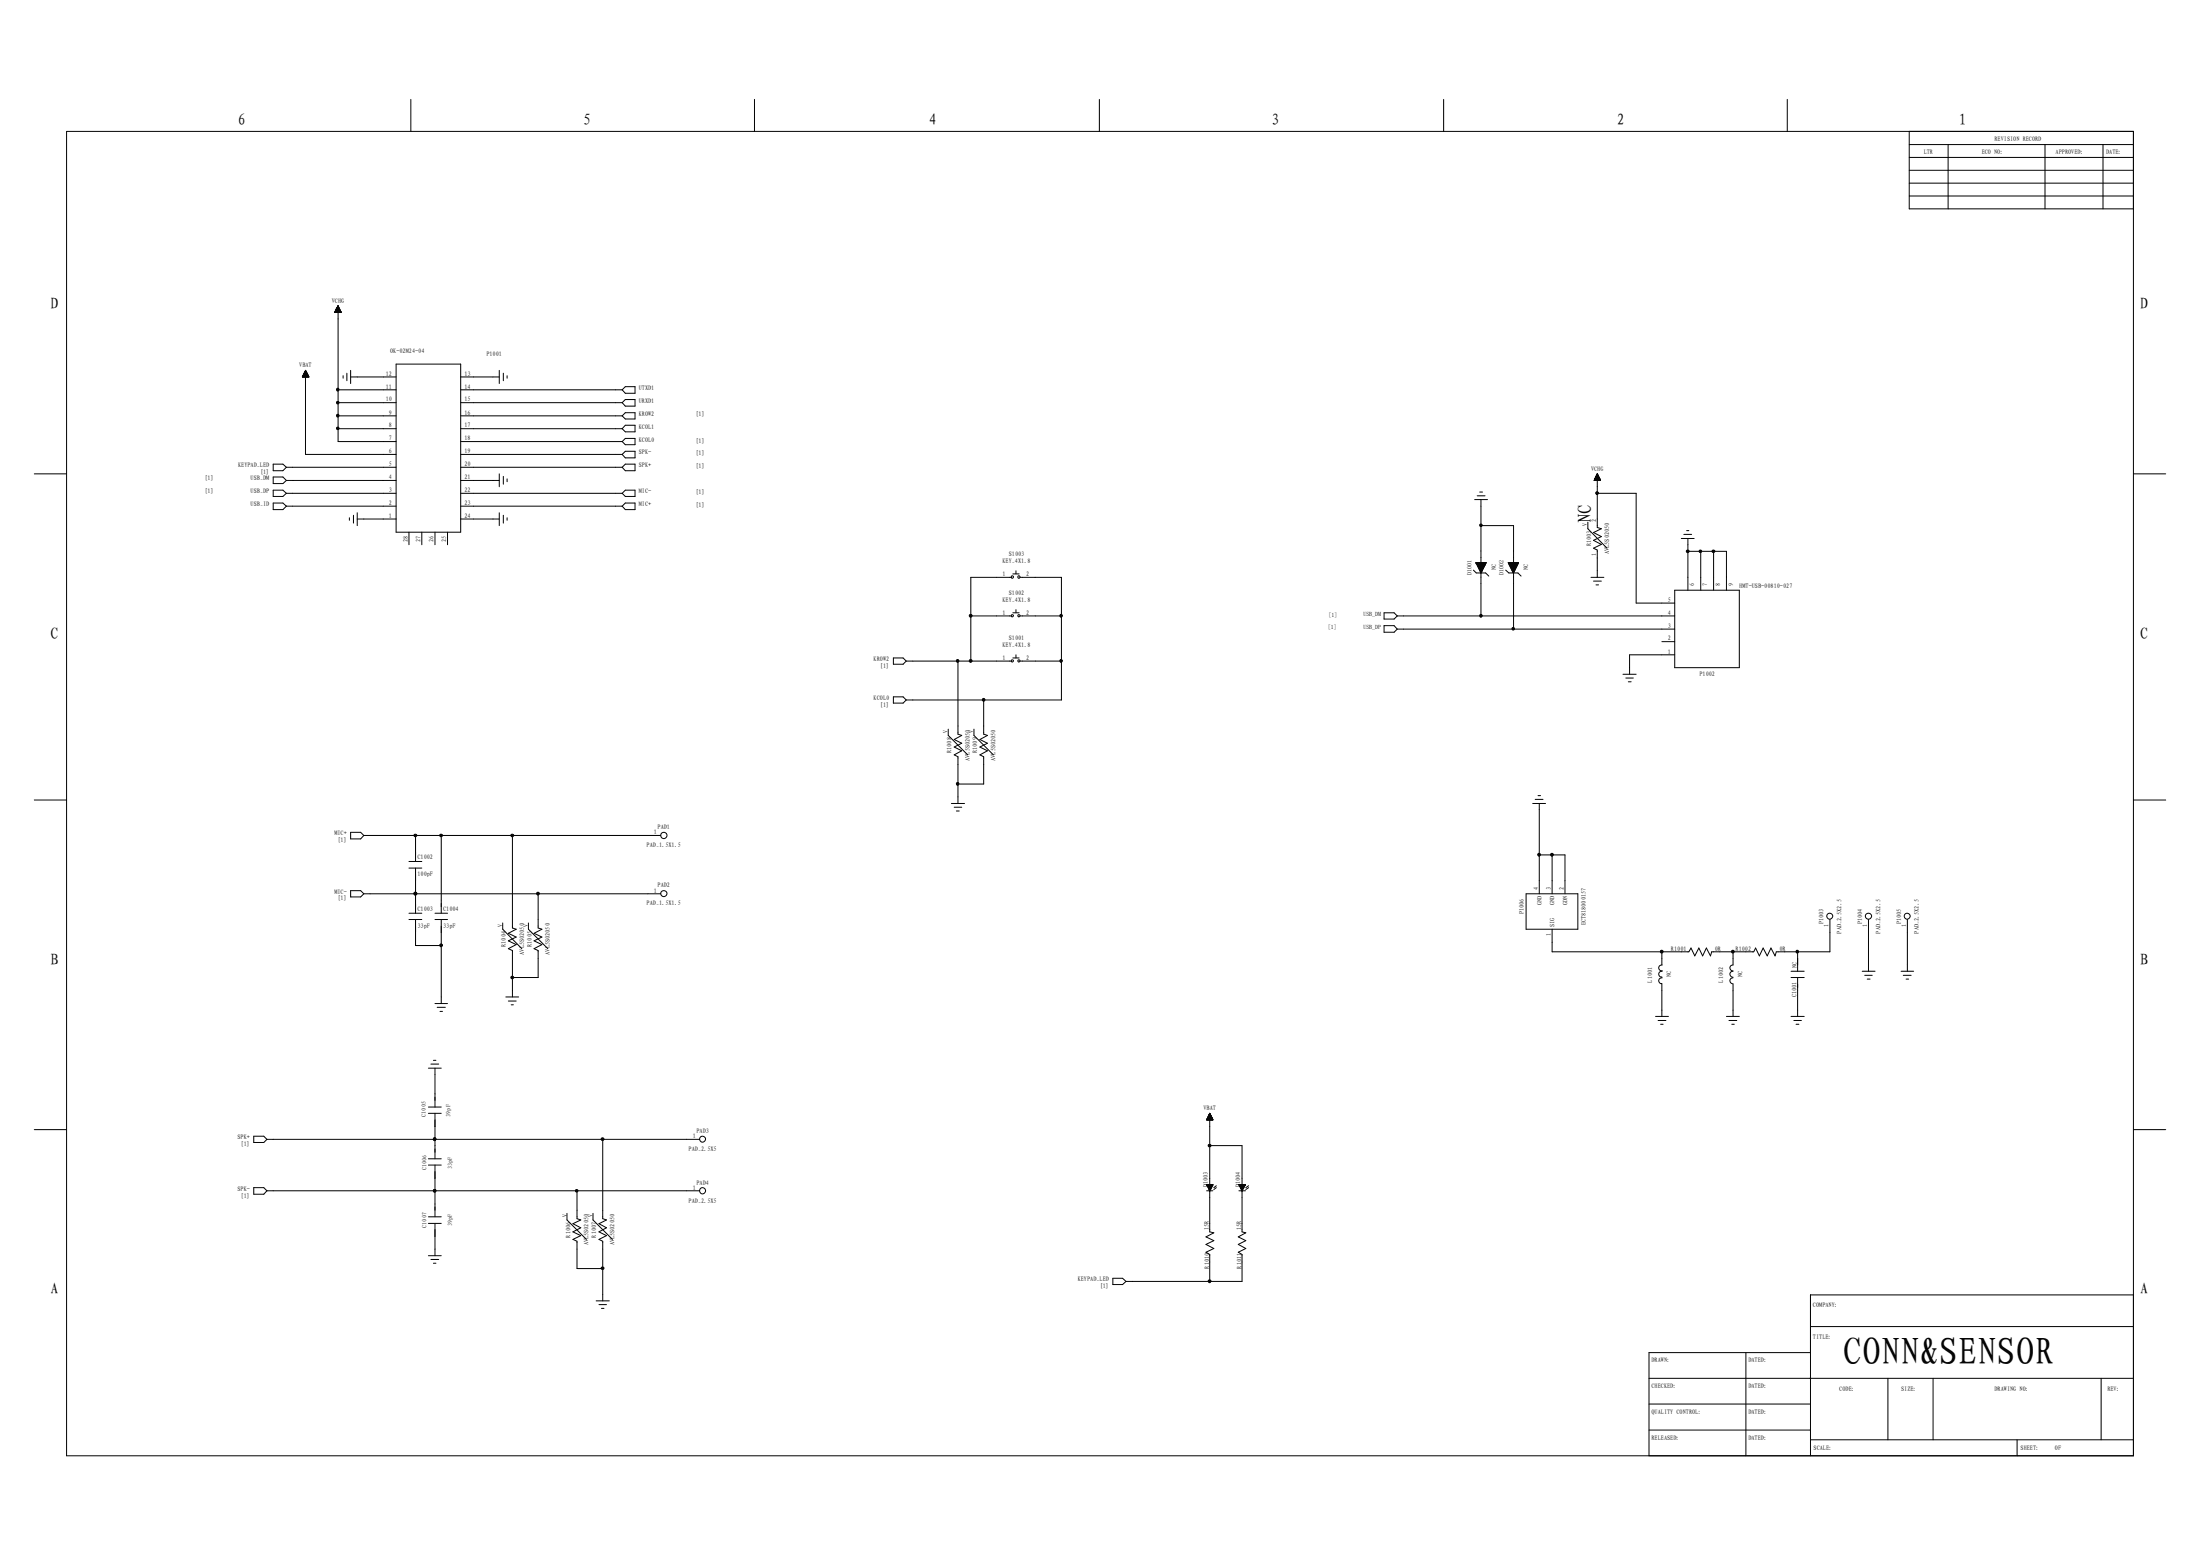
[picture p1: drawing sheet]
<svg xmlns="http://www.w3.org/2000/svg" width="297mm" height="210mm" viewBox="0 0 297 210" stroke-linecap="round" stroke-linejoin="round" font-family="sans-serif">
<g fill="none" stroke="#000" stroke-width=".14">
<path d="M9 17.7h279v178.8h-279zM55.5 13.4v4.3M101.9 13.4v4.3M148.4 13.4v4.3M194.9 13.4v4.3M241.3 13.4v4.3M257.8 17.7v10.5h30.2M257.8 19.5h30.2M263 19.5v8.7M276.1 19.5v8.7M283.9 19.5v8.7M257.8 26.5h30.2"/>
<path d="M257.8 24.7h30.2M257.8 23h30.2M257.8 21.3h30.2M40.9 50.8l.8 .1M40.9 50.8h.8M40.9 50.8v.1M40.9 50.8h.7M40.9 50.7h.7v.2M40.9 50.7v.2M41 50.7h.6M41 50.9v-.3h.6v.3M41 50.5h.5v.4"/>
<path d="M41 50.9v-.4h.5v.4M41 50.5h.5M41.1 50.4h.4M41.1 50.4h.4v.5M41.1 50.3v.6M41.1 50.3h.3M41.1 50.3h.3v.6M41.1 50.9v-.7h.3v.7M41.2 50.2v.7M41.2 50.2h.1v.7M41.2 50h.1M41.2 50l.5 .9h-.9z"/>
<path d="M41.2 50v11.3h12.3M41.2 50.1l.1 .8M41.3 50.1h-.1v.8M45.3 42h.7v.2M45.3 42h.6M45.3 42.2v-.3h.6v.3M45.3 41.9h.6v.3M45.4 41.8h.5v.4M45.4 41.7h.5M45.4 41.7v.5M45.4 41.7h.4v.5M45.5 57.7h.2v.2h-.2z"/>
<path d="M45.5 56h.2v.2l-.1 .1-.1-.1zM45.5 54.2h.2v.3h-.2zM45.5 52.5h.2v.2l-.1 .1-.1-.1zM45.5 41.6h.3v.6M45.5 41.5v.7M45.5 41.5h.2M45.5 42.2v-.7h.2v.7M45.6 41.4h.1v.8M45.6 41.4h.1M45.6 41.3v.9M45.6 41.3h.1M45.6 52.6h7.9"/>
<path d="M45.6 54.4h7.9M45.6 56.1h7.9M45.6 57.9h7.9M45.6 41.3v18.3h7.9M45.6 41.3l-.4 .9M45.6 41.3l.5 .9h-.9M45.8 41.6h-.4v.6M45.9 41.8h-.5v.4M45.9 42h-.6v.2M46 42.1l-.8 .1M46.3 50.7v.4M46.8 50.4v1"/>
<path d="M47.3 50.9h6.2M47.3 50v1.8M53.5 49.1h8.7v22.7h-8.7zM62.2 50.9h5.2M62.2 52.6h21.8M62.2 54.4h21.8M62.2 56.1h21.8M62.2 57.9h21.8M62.2 59.6h21.8M67.4 50v1.8M68 50.4v1M68.5 50.7v.4"/>
<path d="M84 52.6l.4-.4h1.3v.9h-1.3zM84 54.4l.4-.5h1.3v.9h-1.3zM84 56.1l.4-.4h1.3v.9h-1.3zM84 59.6l.4-.4h1.3v.8h-1.3zM84.4 57.4h1.3v.9h-1.3l-.4-.4zM4.6 64h4.4M36.9 64.4h1.3l.5 .5-.5 .4h-1.3zM36.9 62.7h1.3l.5 .4-.5 .4h-1.3zM36.9 66.2h1.3l.5 .4-.5 .4h-1.3zM36.9 67.9h1.3l.5 .4-.5 .5h-1.3zM38.7 63.1h14.8M38.7 64.9h14.8"/>
<path d="M38.7 66.6h14.8M38.7 68.3h14.8M47.2 69.9v.3M47.7 69.6v1M48.2 70.1h5.3M48.2 69.2v1.8M55.2 71.8v1.7M57 71.8v1.7M58.7 71.8v1.7M60.4 71.8v1.7M62.2 61.3h21.8M62.2 63.1h21.8"/>
<path d="M62.2 64.9h5.2M62.2 66.6h21.8M62.2 68.3h21.8M62.2 70.1h5.2M67.4 64v1.7M67.4 69.2v1.8M68 64.3v1.1M68 69.6v1M68.5 64.6v.4M68.5 69.9v.3M84 61.3l.4-.4h1.3v.9h-1.3zM84 63.1l.4-.4h1.3v.8h-1.3z"/>
<path d="M84.4 66.2h1.3v.8h-1.3l-.4-.4zM84.4 67.9h1.3v.9h-1.3l-.4-.5zM136.6 77.8h.2v.2h-.2zM136.6 77.9h-5.5v11.3M136.8 77.5h.8M137.2 77v.5M137.5 77.8h.2v.2h-.2zM137.8 77.9h5.5v16.6h-20.9M198.9 77l.4 .3h1.3l.4 .5M199.1 67.4h1.7M199.3 75.9h.1M199.3 75.9h1.4l-.7 1.4"/>
<path d="M199.3 75.9l.7 1.4M199.3 76h1.4M199.3 76.1h1.3M199.4 75.9v.3h1.1M199.4 76.3h1.1M199.4 66.9h1.1M199.5 75.9v.6h.9M199.6 76.6h.7M199.7 75.9v.8h.6M199.7 76.8h.5M199.8 75.9v1.1h.4M199.8 66.4h.4"/>
<path d="M199.8 70.8h.3v.2h-.3zM199.8 77.1h.3M199.9 75.9v1.3h.2M200 67.4v8.5M200 77.3v5.8M200 71h4.4v4.9M200 75.9v1.4M200.1 75.9v1.1M200.3 75.9v.9M200.4 75.9v.6M200.5 75.9v.4M200.6 75.9v.2"/>
<path d="M203.3 77l.4 .3h1.2l.5 .5M203.6 75.9h1.4l-.6 1.4zM203.6 76h1.4M203.7 75.9v.2M203.7 76.1h1.2M203.8 76.2h1.1M203.8 75.9v.4M203.8 76.3h1.1M203.9 76.5h.9M203.9 75.9v.6M204 76.6h.7M204 75.9v.9"/>
<path d="M204.1 76.8h.5M204.1 75.9v1.1M204.2 77.1h.3M204.3 75.9v1.4M204.4 77.3v7.6M204.4 75.9v1.3h-.2M204.5 75.9v1.1h-.4M204.7 75.9v.8h-.7M204.8 75.9v.6M204.9 75.9v.3M205 75.9v.1M214.4 70.5v.9l2.6 2.6"/>
<path d="M214.8 77.9h1.7M215.2 78.4h1M215.3 64.8l.8 .1M215.3 64.8h.8M215.3 64.9v-.3h.7v.3M215.4 64.6h.6M215.4 64.5h.6v.4M215.4 64.5h.5v.4M215.4 64.4v.5M215.4 64.4h.5v.5M215.4 64.4h.5M215.5 64.3h.3"/>
<path d="M215.5 64.3v.6M215.5 79h.3M215.5 66.4h.3v.3l-.2 .1-.1-.1zM215.5 64.3h.3v.6M215.6 64.2h.2v.7M215.6 64.1h.1M215.6 64.9v-.8h.1v.8M215.7 64h.1M215.7 64v7.2l.5 .2-1 .5 1 .5-1 .5 1 .6-1 .5 .5 .3v3.6M215.7 66.6h5.2v14.8h5.2M215.7 64l-.5 .9h.9M215.7 64l.4 .9"/>
<path d="M215.7 64v.9M215.8 64.2h-.3v.7M215.9 64.3h-.5v.6M216 64.6h-.6v.3M216 64.7h-.7v.2M226.1 79.7h8.7v10.4h-8.7zM227 72.7h1.7M227.3 72.1h1.1M227.7 71.6h.3M227.7 74.3h.3v.2h-.3zM227.9 74.4h5.2v5.3M227.9 72.7v7"/>
<path d="M229.5 74.3h.2v.2h-.2zM229.6 74.4v5.3M231.2 74.3h.3v.2h-.3zM231.4 74.4v5.3M288 64h4.4M120.6 88.8h1.3l.5 .4-.5 .5h-1.3zM120.6 94.1h1.3l.5 .4-.5 .4h-1.3zM122.4 89.2h14.2M128 98.4v.9l2.7 2.6M129.2 89.1h.2v.2l-.1 .1-.1-.1zM129.3 89.2v9.9l.6 .2-1.1 .5 1.1 .5-1.1 .5 1.1 .5-1.1 .6 .5 .2v6.4M130.9 89.1h.3v.2l-.2 .1-.1-.1z"/>
<path d="M130.9 83h.3v.2l-.2 .1-.1-.1zM131.1 83.1h.1M131.1 83.1h5.5M131.5 98.4v.9l2.6 2.6M132.7 94.3h.2v.3l-.1 .1-.1-.1zM132.8 94.5v4.6l.5 .2-1 .5 1 .5-1 .5 1 .5-1 .6 .5 .2v3.7h-3.5M136.6 89.1h.2v.2h-.2zM136.6 83h.2v.2h-.2zM136.8 88.8h.8M136.8 82.7h.8M137.2 82.3v.4M137.2 88.4v.4"/>
<path d="M137.5 89.1h.2v.2h-.2zM137.5 83h.2v.2h-.2zM137.8 89.2h5.5M137.8 83.1h5.5M143.1 89.1h.3v.2l-.1 .1-.2-.1zM143.1 83h.3v.2l-.1 .1-.2-.1zM186.9 82.7h1.3l.5 .4-.5 .5h-1.3zM186.9 84.5h1.3l.5 .4-.5 .4h-1.3zM188.7 83.1h37.4M188.7 84.9h37.4M199.8 83h.3v.2l-.1 .1-.2-.1zM204.2 84.7h.2v.3h-.2z"/>
<path d="M219.1 91h1.8M219.5 91.5h1M219.9 92h.3M224.4 86.6h1.7M226.1 88.4h-6.1v2.6M4.6 108h4.4M47.3 112.4h1.4l.4 .4-.4 .4h-1.4zM49.1 112.8h40.1M55.2 116.3h1.8M55.2 117.2h1.8M55.9 112.6h.3v.3h-.3zM56.1 112.8v3.5"/>
<path d="M56.1 117.2v6.1M59.4 112.6h.3v.3h-.3zM59.6 112.8v10.5M69 112.6h.3v.3h-.3zM69.2 112.8v12.5l.5 .1-1.1 .6 1.1 .5-1.1 .5 1.1 .5-1.1 .6 .6 .2v6.3M128.5 108.5h1.7M128.8 109h1.1M129.1 109.5h.4M129.2 105.7h.2v.2l-.1 .1-.1-.1zM206.9 108.5h1.8M207.3 107.9h1M207.7 107.4h.3"/>
<path d="M207.7 115.2h.2v.3l-.1 .1-.1-.1zM207.8 108.5v12.1M207.8 115.4h3.5v5.2M209.4 115.2h.3v.3l-.2 .1-.1-.1zM209.6 115.4v5.2M288 108h4.4M47.3 120.2h1.4l.4 .4-.4 .5h-1.4zM49.1 120.6h40.1M55.2 123.3h1.8M55.2 124.1h1.8M55.9 120.5h.3v.2l-.1 .1-.2-.1zM56.1 120.6h.1"/>
<path d="M56.1 124.1v3.5h3.5M58.7 123.3h1.7M58.7 124.1h1.7M58.7 135.5h1.7M59 136h1.1M59.4 136.5h.3M59.4 127.5h.3v.2l-.2 .1-.1-.1zM59.6 124.1v11.4M67.9 124.6v.8l2.6 2.7M68.3 134.6h1.7M68.6 135.1h1.1M69 135.6h.3"/>
<path d="M69 131.8h.3v.3h-.3zM71.3 124.6v.8l2.7 2.7M72.5 120.5h.3v.2l-.2 .1-.1-.1zM72.7 120.6v4.7l.5 .1-1.1 .6 1.1 .5-1.1 .5 1.1 .5-1.1 .6 .6 .2v3.7h-3.5M206.1 120.6h6.9v4.8h-6.9zM223.5 137.2h1.8M223.9 137.8h1M224.2 138.3h.3M224.2 128.3h.3v.3l-.2 .1-.1-.1zM224.4 128.5v1.8M224.4 132.8v4.4M224.4 132a.4 .4 0 0 0-.4 .4 .4 .4 0 0 0 .4 .4"/>
<path d="M224.4 131.1a.4 .4 0 0 0-.4 .4 .4 .4 0 0 0 .4 .4M224.4 130.3a.4 .4 0 0 0-.4 .3 .4 .4 0 0 0 .4 .5v-.1M233.1 137.2h1.7M233.4 137.8h1.1M233.8 138.3h.4M233.8 128.3h.3v.3l-.2 .1-.1-.1zM234 132h-.2a.4 .4 0 0 0-.2 .5 .4 .4 0 0 0 .4 .3M234 131.1l-.2 .1a.4 .4 0 0 0-.2 .4 .4 .4 0 0 0 .4 .3M234 128.5v1.8h-.2a.4 .4 0 0 0-.2 .5 .4 .4 0 0 0 .4 .3M234 132.8v4.4M241.8 132h1.8M241.8 131.1h1.8"/>
<path d="M241.8 137.2h1.8M242.2 137.8h1M242.5 138.3h.4M242.5 128.3h.3v.3l-.1 .1-.2-.1zM242.7 128.5v2.6M242.7 132v5.2M247.1 124.1v4.4h-7.3l-.1 .5-.6-1-.5 1-.5-1-.6 1-.5-1-.2 .5h-5.7l-.2 .5-.5-1-.5 1-.5-1-.6 1-.5-1-.3 .5h-18.4v-3.1M251.4 131.1h1.8M251.8 131.7h1M252.1 132.2h.4M252.3 124.1v7M256.7 131.1h1.7"/>
<path d="M257 131.7h1M257.4 132.2h.3M257.5 124.1v7M4.6 152.5h4.4M34.3 153.4h1.3l.4 .4-.4 .4h-1.3zM36 153.8h58.5M57.8 149.4h1.8M57.8 150.3h1.8M57.8 156.4h1.8M57.8 157.3h1.8M57.8 144.2h1.8M58.2 143.6h1"/>
<path d="M58.5 143.1h.4M58.6 153.6h.2v.3l-.1 .1-.1-.1zM58.7 153.8h.1M58.7 144.2v5.2M58.7 150.3v6.1M58.7 157.3v7M81.2 153.6h.3v.3l-.2 .1-.1-.1zM81.4 153.8v10.7l.5 .2-1 .5 1 .5-1 .6 1 .5-1 .5 .5 .3v8M162.9 159.9h.1M162.9 159.9h.9M162.9 159.9l.4 .8M163 160h.8"/>
<path d="M163 151.1l.8 .1M163 151.1h.8M163 151v.2M163 159.9v.2M163 151h.7v.2M163 151h.7M163 151.2v-.3h.7v.3M163.1 159.9v.3h.5v-.3M163.1 151.2v-.4h.5v.4M163.1 150.8h.5v.4M163.1 150.7h.5M163.1 150.7h.4v.5"/>
<path d="M163.1 150.7v.5M163.2 159.9v.5h.3v-.5M163.2 150.6v.6M163.2 150.7h.3M163.2 154.5h.2v.3h-.2zM163.2 151.2v-.7h.3v.7M163.2 150.6h.3v.6M163.2 150.6h.3M163.3 150.4v.8M163.3 159.9v.7M163.3 150.5h.2M163.3 150.4h.1"/>
<path d="M163.3 150.3h.1M163.3 150.3v16l.6 .1-1.1 .6 1.1 .5-1.1 .5 1.1 .5-1.1 .5 .5 .3v3.7M163.3 154.6h4.4v11.7l.5 .1-1 .6 1 .5-1 .5 1 .5-1 .5 .5 .3v3.7h-15.7M163.3 150.3l-.4 .9h.9M163.3 150.3l.5 .9M163.3 150.4l.1 .8M163.4 150.5v.7M163.5 159.9v.7h-.2M163.7 151h-.7v.2M163.7 159.9v.2h-.7M163.8 159.9h.1M163.8 159.9l-.5 .8"/>
<path d="M167.3 159.9h.1M167.3 159.9h.9M167.3 159.9l.4 .8M167.3 160h.8M167.4 159.9v.2M167.4 159.9v.3h.6v-.3M167.5 159.9v.5h.4v-.5M167.6 159.9v.7M167.8 159.9v.7h-.2M168.1 159.9v.2h-.7M168.2 159.9h.1M168.2 159.9l-.5 .8"/>
<path d="M288 152.5h4.4M34.3 160.3h1.3l.4 .4-.4 .5h-1.3zM36 160.7h58.5M57.8 164.3h1.8M57.8 165.1h1.8M57.8 169.5h1.8M58.2 170h1M58.5 170.5h.4M58.6 160.6h.2v.3h-.2zM58.7 160.7h.1M58.7 165.1v4.4M76.6 163.8v.9l2.6 2.6"/>
<path d="M77.7 160.6h.3v.3h-.3zM77.9 160.7v3.8l.5 .2-1 .5 1 .5-1 .6 1 .5-1 .5 .5 .3v3.6h3.5M80.1 163.8v.9l2.6 2.6M80.5 175.6h1.8M80.9 176.1h1M81.2 176.6h.3M81.2 171.1h.3v.2h-.3zM150.3 172.6h1.3l.4 .4-.4 .4h-1.3zM162.9 160.7h.9M163 160.1h.7M163.1 160.3h.5M163.2 172.8h.2v.3h-.1h-.1z"/>
<path d="M163.2 160.5h.3M163.3 160.7h.1M164.2 160.1l-.3 .2M164.2 160.3l-.3 .3M167.3 160.7h.9M167.4 160.1h.6M167.5 160.3h.5M167.6 160.5h.2M167.7 160.7h.1M168.6 160.1l-.4 .2M168.6 160.3l-.4 .3M244.4 179.1h43.6"/>
<path d="M288 174.8h-43.6v21.7M222.6 193h21.8M222.6 186.1h65.4M222.6 189.5h21.8M235.7 182.6v13.9M244.4 182.6h-21.8v13.9M244.4 194.4h43.6M254.9 186.1v8.3M261 186.1v8.3M272.3 194.4v2.1M283.7 186.1v8.3"/>
<circle cx="89.6" cy="112.8" r=".43"/>
<circle cx="89.6" cy="120.6" r=".42"/>
<circle cx="247" cy="123.7" r=".4"/>
<circle cx="252.3" cy="123.7" r=".42"/>
<circle cx="257.5" cy="123.7" r=".4"/>
<circle cx="94.9" cy="153.8" r=".4"/>
<circle cx="94.8" cy="160.7" r=".42"/>
</g>
<g fill="#000">
<path d="M45.5 57.7h.2v.2h-.2z" fill-rule="evenodd"/>
<path d="M45.5 56h.2v.2l-.1 .1-.1-.1z" fill-rule="evenodd"/>
<path d="M45.5 54.2h.2v.3h-.2z" fill-rule="evenodd"/>
<path d="M45.5 52.5h.2v.2l-.1 .1-.1-.1z" fill-rule="evenodd"/>
<path d="M199.8 70.8h.3v.2h-.3z" fill-rule="evenodd"/>
<path d="M215.5 66.4h.3v.3l-.2 .1-.1-.1z" fill-rule="evenodd"/>
<path d="M227.7 74.3h.3v.2h-.3z" fill-rule="evenodd"/>
<path d="M229.5 74.3h.2v.2h-.2z" fill-rule="evenodd"/>
<path d="M231.2 74.3h.3v.2h-.3z" fill-rule="evenodd"/>
<path d="M129.2 89.1h.2v.2l-.1 .1-.1-.1z" fill-rule="evenodd"/>
<path d="M130.9 89.1h.3v.2l-.2 .1-.1-.1z" fill-rule="evenodd"/>
<path d="M130.9 83h.3v.2l-.2 .1-.1-.1z" fill-rule="evenodd"/>
<path d="M132.7 94.3h.2v.3l-.1 .1-.1-.1z" fill-rule="evenodd"/>
<path d="M143.1 89.1h.3v.2l-.1 .1-.2-.1z" fill-rule="evenodd"/>
<path d="M143.1 83h.3v.2l-.1 .1-.2-.1z" fill-rule="evenodd"/>
<path d="M199.8 83h.3v.2l-.1 .1-.2-.1z" fill-rule="evenodd"/>
<path d="M204.2 84.7h.2v.3h-.2z" fill-rule="evenodd"/>
<path d="M55.9 112.6h.3v.3h-.3z" fill-rule="evenodd"/>
<path d="M59.4 112.6h.3v.3h-.3z" fill-rule="evenodd"/>
<path d="M69 112.6h.3v.3h-.3z" fill-rule="evenodd"/>
<path d="M129.2 105.7h.2v.2l-.1 .1-.1-.1z" fill-rule="evenodd"/>
<path d="M207.7 115.2h.2v.3l-.1 .1-.1-.1z" fill-rule="evenodd"/>
<path d="M209.4 115.2h.3v.3l-.2 .1-.1-.1z" fill-rule="evenodd"/>
<path d="M55.9 120.5h.3v.2l-.1 .1-.2-.1z" fill-rule="evenodd"/>
<path d="M55.9 120.5h.3v.2l-.1 .1-.2-.1z" fill-rule="evenodd"/>
<path d="M59.4 127.5h.3v.2l-.2 .1-.1-.1z" fill-rule="evenodd"/>
<path d="M69 131.8h.3v.3h-.3z" fill-rule="evenodd"/>
<path d="M72.5 120.5h.3v.2l-.2 .1-.1-.1z" fill-rule="evenodd"/>
<path d="M224.2 128.3h.3v.3l-.2 .1-.1-.1z" fill-rule="evenodd"/>
<path d="M233.8 128.3h.3v.3l-.2 .1-.1-.1z" fill-rule="evenodd"/>
<path d="M242.5 128.3h.3v.3l-.1 .1-.2-.1z" fill-rule="evenodd"/>
<path d="M58.6 153.6h.2v.3l-.1 .1-.1-.1z" fill-rule="evenodd"/>
<path d="M58.6 153.6h.2v.3l-.1 .1-.1-.1z" fill-rule="evenodd"/>
<path d="M81.2 153.6h.3v.3l-.2 .1-.1-.1z" fill-rule="evenodd"/>
<path d="M163.2 154.5h.2v.3h-.2z" fill-rule="evenodd"/>
<path d="M58.6 160.6h.2v.3h-.2z" fill-rule="evenodd"/>
<path d="M58.6 160.6h.2v.3h-.2z" fill-rule="evenodd"/>
<path d="M77.7 160.6h.3v.3h-.3z" fill-rule="evenodd"/>
<path d="M81.2 171.1h.3v.2h-.3z" fill-rule="evenodd"/>
<path d="M163.2 172.8h.2v.3h-.1h-.1z" fill-rule="evenodd"/>
</g>
<text font-size="5.2" x="248.8" y="184.3">CONN&amp;SENSOR</text>
<text font-size="2.6" x="214.9" y="70.6" transform="rotate(-90 214.9 70.6)">NC</text>
<g font-size="2.2">
<text x="32.1" y="16.9">6</text>
<text x="78.8" y="16.9">5</text>
<text x="125.4" y="16.9">4</text>
<text x="171.6" y="16.9">3</text>
<text x="218.3" y="16.9">2</text>
<text x="264.5" y="16.9">1</text>
<text x="6.8" y="41.7">D</text>
<text x="288.9" y="41.7">D</text>
<text x="6.8" y="86.2">C</text>
<text x="288.9" y="86.2">C</text>
<text x="6.8" y="130.3">B</text>
<text x="288.9" y="130.3">B</text>
<text x="6.8" y="174.7">A</text>
<text x="288.9" y="174.7">A</text>
</g>
<g font-size=".8">
<text x="259.7" y="20.8">LTR</text>
<text x="267.6" y="20.8">ECO NO:</text>
<text x="269.3" y="19">REVISION RECORD</text>
<text x="277.6" y="20.8">APPROVED:</text>
<text x="284.4" y="20.8">DATE:</text>
<text x="44.8" y="40.9">VCHG</text>
<text x="52.7" y="47.7">OK-02M24-04</text>
<text x="40.4" y="49.6">VBAT</text>
<text x="52.1" y="50.7">12</text>
<text x="52.1" y="52.5">11</text>
<text x="62.7" y="50.7">13</text>
<text x="62.7" y="52.5">14</text>
<text x="65.7" y="48">P1001</text>
<text x="86.2" y="52.6">UTXD1</text>
<text x="52.1" y="54.2">10</text>
<text x="52.5" y="56">9</text>
<text x="52.5" y="57.7">8</text>
<text x="52.5" y="59.4">7</text>
<text x="62.7" y="54.2">15</text>
<text x="62.7" y="56">16</text>
<text x="62.7" y="57.7">17</text>
<text x="62.7" y="59.4">18</text>
<text x="86.2" y="59.6">KCOL0</text>
<text x="86.2" y="57.9">KCOL1</text>
<text x="86.2" y="56.1">KROW2</text>
<text x="86.2" y="54.4">URXD1</text>
<text x="93.9" y="59.7">[1]</text>
<text x="93.9" y="56.2">[1]</text>
<text x="27.6" y="64.9">[1]</text>
<text x="32.1" y="63.1">KEYPAD_LED</text>
<text x="33.8" y="64.9">USB_DM</text>
<text x="35.1" y="64">[1]</text>
<text x="52.5" y="61.2">6</text>
<text x="52.5" y="62.9">5</text>
<text x="52.5" y="64.6">4</text>
<text x="62.7" y="61.2">19</text>
<text x="62.7" y="62.9">20</text>
<text x="62.7" y="64.6">21</text>
<text x="86.2" y="63.1">SPK+</text>
<text x="86.2" y="61.3">SPK-</text>
<text x="93.9" y="63.2">[1]</text>
<text x="93.9" y="61.5">[1]</text>
<text x="214.8" y="63.5">VCHG</text>
<text x="27.6" y="66.6">[1]</text>
<text x="33.8" y="68.3">USB_ID</text>
<text x="33.8" y="66.6">USB_DP</text>
<text x="52.5" y="66.4">3</text>
<text x="52.5" y="68.2">2</text>
<text x="52.5" y="69.9">1</text>
<text x="62.7" y="66.4">22</text>
<text x="62.7" y="68.2">23</text>
<text x="62.7" y="69.9">24</text>
<text x="86.2" y="68.3">MIC+</text>
<text x="86.2" y="66.6">MIC-</text>
<text x="93.9" y="68.4">[1]</text>
<text x="93.9" y="66.7">[1]</text>
<text x="214.3" y="71" transform="rotate(-90 214.3 71)">V</text>
<text x="215.5" y="70.5" transform="rotate(-90 215.5 70.5)">2</text>
<text x="55" y="73.2" transform="rotate(-90 55 73.2)">28</text>
<text x="56.8" y="73.2" transform="rotate(-90 56.8 73.2)">27</text>
<text x="58.5" y="73.2" transform="rotate(-90 58.5 73.2)">26</text>
<text x="60.3" y="73.2" transform="rotate(-90 60.3 73.2)">25</text>
<text x="135.4" y="77.7">1</text>
<text x="135.4" y="75.9">KEY_4X1.8</text>
<text x="136.2" y="75.1">S1003</text>
<text x="138.6" y="77.7">2</text>
<text x="198.7" y="77.6" transform="rotate(-90 198.7 77.6)">D1001</text>
<text x="202" y="77" transform="rotate(-90 202 77)">NC</text>
<text x="203" y="77.6" transform="rotate(-90 203 77.6)">D1002</text>
<text x="206.3" y="77" transform="rotate(-90 206.3 77)">NC</text>
<text x="214.8" y="73.7" transform="rotate(-90 214.8 73.7)">R1003</text>
<text x="215.5" y="75" transform="rotate(-90 215.5 75)">1</text>
<text x="217.3" y="74.8" transform="rotate(-90 217.3 74.8)">AVL5S02050</text>
<text x="135.4" y="83">1</text>
<text x="135.4" y="81.2">KEY_4X1.8</text>
<text x="136.2" y="80.3">S1002</text>
<text x="138.6" y="83">2</text>
<text x="179.4" y="83.2">[1]</text>
<text x="184.1" y="83.1">USB_DM</text>
<text x="225.2" y="83">4</text>
<text x="225.2" y="81.2">5</text>
<text x="228.7" y="79.1" transform="rotate(-90 228.7 79.1)">6</text>
<text x="230.5" y="79.1" transform="rotate(-90 230.5 79.1)">7</text>
<text x="232.3" y="79.1" transform="rotate(-90 232.3 79.1)">8</text>
<text x="234" y="79.1" transform="rotate(-90 234 79.1)">9</text>
<text x="234.8" y="79.3">HMT-USB-00810-027</text>
<text x="118" y="89.2">KROW2</text>
<text x="135.4" y="89.1">1</text>
<text x="135.4" y="87.3">KEY_4X1.8</text>
<text x="136.2" y="86.4">S1001</text>
<text x="138.6" y="89.1">2</text>
<text x="179.3" y="85">[1]</text>
<text x="184.1" y="84.9">USB_DP</text>
<text x="225.2" y="88.2">1</text>
<text x="225.2" y="86.4">2</text>
<text x="225.2" y="84.7">3</text>
<text x="118" y="94.5">KCOL0</text>
<text x="118.8" y="90.1">[1]</text>
<text x="118.8" y="95.4">[1]</text>
<text x="229.5" y="91.2">P1002</text>
<text x="127.9" y="98.9" transform="rotate(-90 127.9 98.9)">V</text>
<text x="128.5" y="101.6" transform="rotate(-90 128.5 101.6)">R1008</text>
<text x="131.4" y="98.9" transform="rotate(-90 131.4 98.9)">V</text>
<text x="131.9" y="101.6" transform="rotate(-90 131.9 101.6)">R1009</text>
<text x="131" y="102.7" transform="rotate(-90 131 102.7)">AVL5S02050</text>
<text x="134.4" y="102.7" transform="rotate(-90 134.4 102.7)">AVL5S02050</text>
<text x="45.1" y="112.8">MIC+</text>
<text x="45.6" y="113.7">[1]</text>
<text x="88.3" y="112.6">1</text>
<text x="88.8" y="111.9">PAD1</text>
<text x="56.4" y="116">C1002</text>
<text x="56.4" y="118.3">100pF</text>
<text x="87.3" y="114.4">PAD_1.5X1.5</text>
<text x="88.8" y="119.8">PAD2</text>
<text x="45.1" y="120.6">MIC-</text>
<text x="45.6" y="121.5">[1]</text>
<text x="56.4" y="122.9">C1003</text>
<text x="56.4" y="125.3">33pF</text>
<text x="59.8" y="122.9">C1004</text>
<text x="59.8" y="125.3">33pF</text>
<text x="67.8" y="125.1" transform="rotate(-90 67.8 125.1)">V</text>
<text x="71.3" y="125.1" transform="rotate(-90 71.3 125.1)">V</text>
<text x="87.3" y="122.2">PAD_1.5X1.5</text>
<text x="88.3" y="120.5">1</text>
<text x="205.8" y="123.4" transform="rotate(-90 205.8 123.4)">P1006</text>
<text x="207.7" y="120.1" transform="rotate(-90 207.7 120.1)">4</text>
<text x="208.2" y="122.2" transform="rotate(-90 208.2 122.2)">GND</text>
<text x="209.4" y="120.1" transform="rotate(-90 209.4 120.1)">3</text>
<text x="209.9" y="125.2" transform="rotate(-90 209.9 125.2)">SIG</text>
<text x="209.9" y="122.2" transform="rotate(-90 209.9 122.2)">GND</text>
<text x="211.1" y="120.1" transform="rotate(-90 211.1 120.1)">2</text>
<text x="211.6" y="122.2" transform="rotate(-90 211.6 122.2)">GDN</text>
<text x="214.1" y="124.9" transform="rotate(-90 214.1 124.9)">ECT818000157</text>
<text x="246.2" y="124.8" transform="rotate(-90 246.2 124.8)">P1003</text>
<text x="246.9" y="125.1" transform="rotate(-90 246.9 125.1)">1</text>
<text x="251.4" y="124.8" transform="rotate(-90 251.4 124.8)">P1004</text>
<text x="252.1" y="125.1" transform="rotate(-90 252.1 125.1)">1</text>
<text x="256.7" y="124.8" transform="rotate(-90 256.7 124.8)">P1005</text>
<text x="257.4" y="125.1" transform="rotate(-90 257.4 125.1)">1</text>
<text x="68.3" y="127.8" transform="rotate(-90 68.3 127.8)">R1004</text>
<text x="70.8" y="128.9" transform="rotate(-90 70.8 128.9)">AVL5S02050</text>
<text x="71.8" y="127.8" transform="rotate(-90 71.8 127.8)">R1005</text>
<text x="74.2" y="128.9" transform="rotate(-90 74.2 128.9)">AVL5S02050</text>
<text x="209.4" y="126.4" transform="rotate(-90 209.4 126.4)">1</text>
<text x="225.6" y="128.3">R1001</text>
<text x="225.7" y="131.9" transform="rotate(-90 225.7 131.9)">NC</text>
<text x="231.5" y="128.4">0R</text>
<text x="234.3" y="128.3">R1002</text>
<text x="235.3" y="131.9" transform="rotate(-90 235.3 131.9)">NC</text>
<text x="240.3" y="128.4">0R</text>
<text x="242.6" y="130.7" transform="rotate(-90 242.6 130.7)">NC</text>
<text x="248.6" y="126" transform="rotate(-90 248.6 126)">PAD_2.5X2.5</text>
<text x="253.9" y="126" transform="rotate(-90 253.9 126)">PAD_2.5X2.5</text>
<text x="259.1" y="126" transform="rotate(-90 259.1 126)">PAD_2.5X2.5</text>
<text x="223.1" y="132.6" transform="rotate(-90 223.1 132.6)">L1001</text>
<text x="232.7" y="132.6" transform="rotate(-90 232.7 132.6)">L1002</text>
<text x="242.5" y="134.6" transform="rotate(-90 242.5 134.6)">C1001</text>
<text x="162.5" y="149.9">VBAT</text>
<text x="32.1" y="153.8">SPK+</text>
<text x="32.5" y="154.7">[1]</text>
<text x="57.5" y="150.7" transform="rotate(-90 57.5 150.7)">C1005</text>
<text x="60.8" y="150.7" transform="rotate(-90 60.8 150.7)">39pF</text>
<text x="93" y="155.4">PAD_2.5X5</text>
<text x="93.5" y="153.6">1</text>
<text x="94" y="152.9">PAD3</text>
<text x="32.1" y="160.7">SPK-</text>
<text x="32.5" y="161.7">[1]</text>
<text x="57.6" y="157.9" transform="rotate(-90 57.6 157.9)">C1006</text>
<text x="61.1" y="157.8" transform="rotate(-90 61.1 157.8)">33pF</text>
<text x="93.5" y="160.6">1</text>
<text x="94" y="159.9">PAD4</text>
<text x="163.1" y="160.3" transform="rotate(-90 163.1 160.3)">D1003</text>
<text x="167.4" y="160.3" transform="rotate(-90 167.4 160.3)">D1004</text>
<text x="57.6" y="165.7" transform="rotate(-90 57.6 165.7)">C1007</text>
<text x="61.1" y="165.5" transform="rotate(-90 61.1 165.5)">39pF</text>
<text x="76.5" y="164.3" transform="rotate(-90 76.5 164.3)">V</text>
<text x="77" y="167" transform="rotate(-90 77 167)">R1006</text>
<text x="80" y="164.3" transform="rotate(-90 80 164.3)">V</text>
<text x="80.5" y="167" transform="rotate(-90 80.5 167)">R1007</text>
<text x="93" y="162.3">PAD_2.5X5</text>
<text x="163.2" y="166" transform="rotate(-90 163.2 166)">15R</text>
<text x="167.6" y="166" transform="rotate(-90 167.6 166)">15R</text>
<text x="79.5" y="168.1" transform="rotate(-90 79.5 168.1)">AVL5S02050</text>
<text x="83" y="168.1" transform="rotate(-90 83 168.1)">AVL5S02050</text>
<text x="145.5" y="173">KEYPAD_LED</text>
<text x="148.5" y="173.9">[1]</text>
<text x="163.3" y="171.2" transform="rotate(-90 163.3 171.2)">R1010</text>
<text x="167.6" y="171.2" transform="rotate(-90 167.6 171.2)">R1011</text>
<text x="244.8" y="176.4">COMPANY:</text>
<text x="223" y="183.9">DRAWN:</text>
<text x="236.1" y="183.9">DATED:</text>
<text x="244.8" y="180.8">TITLE:</text>
<text x="223" y="190.8">QUALITY CONTROL:</text>
<text x="223" y="187.4">CHECKED:</text>
<text x="236.1" y="187.4">DATED:</text>
<text x="236.1" y="190.8">DATED:</text>
<text x="248.3" y="187.8">CODE:</text>
<text x="256.7" y="187.8">SIZE:</text>
<text x="269.3" y="187.8">DRAWING NO:</text>
<text x="284.5" y="187.8">REV:</text>
<text x="223" y="194.4">RELEASED:</text>
<text x="236.1" y="194.4">DATED:</text>
<text x="244.9" y="195.7">SCALE:</text>
<text x="272.8" y="195.7">SHEET:</text>
<text x="277.5" y="195.7">OF</text>
</g>
</svg>
